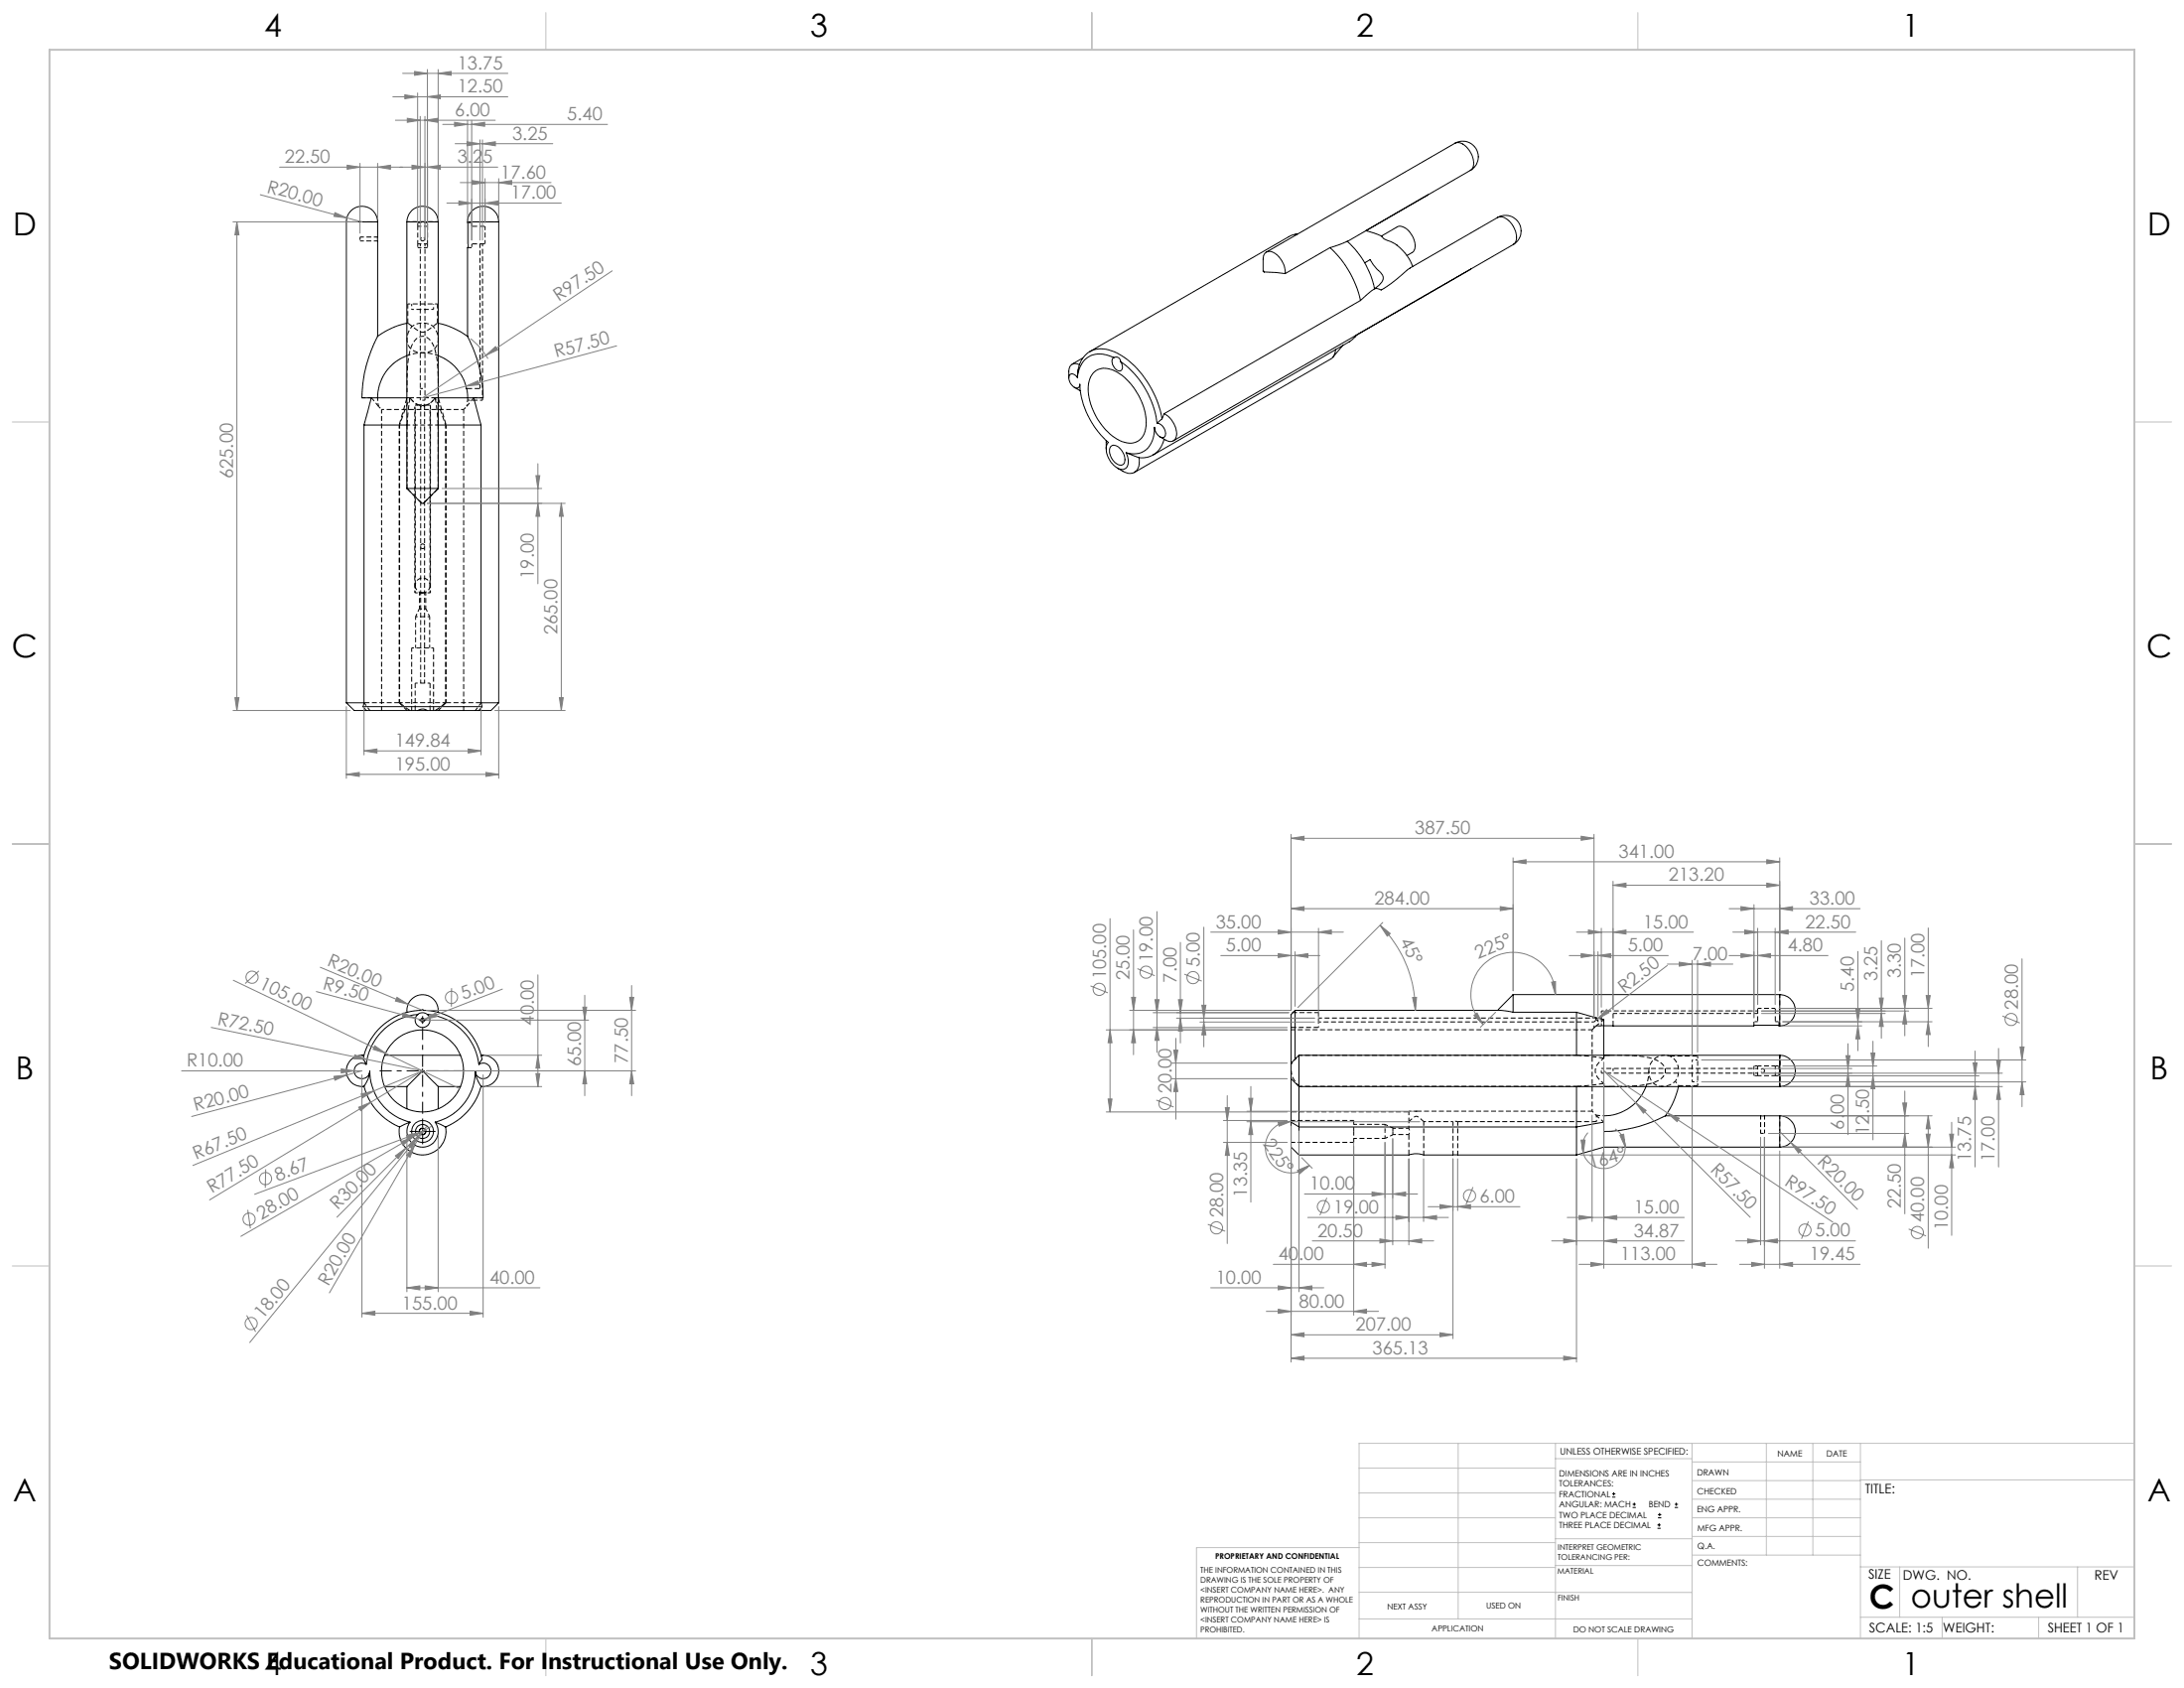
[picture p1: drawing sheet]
<svg xmlns="http://www.w3.org/2000/svg" width="559mm" height="432mm" viewBox="0 0 559 432" stroke-linecap="round" stroke-linejoin="round" font-family="sans-serif">
<g fill="none" stroke="#000" stroke-width=".25">
<path d="M372.3 36.7a4 4 0 0 1 5.4 1.4 4 4 0 0 1-1.5 5.5M372.3 36.7a2.93 2.93 0 0 1 3.4 1.4 4.7 4.7 0 0 1 .9 5.2l-.4 .3M372.3 36.7l-48.3 27.8M88.6 56.8a4 4 0 0 1 4-4 4 4 0 0 1 4 4M88.6 56.8h8M88.6 56.8v123M96.6 56.8v29.2M104.1 56.8a4 4 0 0 1 4-4 4 4 0 0 1 4 4M104.1 56.8h8M104.1 56.8v68.2M112.1 56.8v68.2M119.6 56.8a4 4 0 0 1 4-4 4 4 0 0 1 4 4"/>
<path d="M119.6 56.8v.2h.2v6.4h-.2v22.6M119.6 56.8h8M127.6 56.8v123M332 59.9l-2 .5-51.2 29.6M332.1 59.8l-.6 .1M365.3 49.9l-15.8 9.1 4 1.4 .7 .8a10.9 10.9 0 0 1 7.2 7M365.3 49.8v.1M365.4 49.8l-.1 .1M376.2 43.6l-31.5 18.2M383.2 55.6a4 4 0 0 1 5.5 1.5 4 4 0 0 1-1.5 5.4M383.2 55.6a3.5 3.5 0 0 1 4 2.3 3.9 3.9 0 0 1 .2 4.5l-.2 .1M383.2 55.6l-22.4 13"/>
<path d="M323.2 69.4l.3 .2M323.2 69.4l.1-.1 .2 .3M323.2 69.4v-3.1a1.77 1.77 0 0 1 .9-1.9 1.77 1.77 0 0 1 2.1 .4 6.2 6.2 0 0 1 2.6 5.2M323.5 69.6l5.3 .4M340.3 63.4a25.9 25.9 0 0 1 7.8 13.5M340.3 63.4l4.4-1.7a22.1 22.1 0 0 1 7 12.2M340.3 63.4l-11.5 6.6M348.1 76.9l-50.2 28.9M349.1 67.2l1.5-.8 1.6 2.4a2.93 2.93 0 0 1 1.7 2.6 4.5 4.5 0 0 1-2.2 2.4M351.7 73.9l-3.6 3M353.4 60.4l4.1-2.4a3.2 3.2 0 0 1 3.7 2.1 3.8 3.8 0 0 1 .3 4.4l-1.5 .9M360.8 68.6l-.6 .4a34.3 34.3 0 0 1-6.8 5.2l-.9-.4-.8 .1"/>
<path d="M376.2 68.9l-29.1 16.8-.5 .5M376.3 68.9h-.1M376.3 68.8l-.1 .1M387.2 62.5l-87 50.2M104.1 91a11.4 11.4 0 0 0-7.5 10.8M104.1 82.7a16.7 16.7 0 0 0-7.6 3.6 35.5 35.5 0 0 0-3.9 15.4l2.4 .1M112.1 91a11.6 11.6 0 0 1 7.6 10.8M112.1 82.7a19.5 19.5 0 0 1 7.5 3.3M119.6 86l.3 .6a33.7 33.7 0 0 1 3.7 15.2h-2.4M274.9 99.1l1.5 .9M275.7 96.6a1.26 1.26 0 0 0-2.1-.6 2.57 2.57 0 0 0 2.1 3.3l.4-.3 .2-.7a21.4 21.4 0 0 0 7.3 14.9 4.4 4.4 0 0 0 1 5.4 2.65 2.65 0 0 0 3.4 1.2 3.4 3.4 0 0 0 .1-4M275.7 96.6a6.8 6.8 0 0 1 4.5-7.2 10.6 10.6 0 0 1 8.6 2.9 25.7 25.7 0 0 1 8.5 14.8"/>
<path d="M276.2 93.3a1.72 1.72 0 0 0-1.9-.1 1.72 1.72 0 0 0-.8 1.8v1.7M277 91.6l-2.7 1.6M279.6 95.5a4.4 4.4 0 0 1 5.7-.6 16.2 16.2 0 0 1 8 13.9 4.2 4.2 0 0 1-4.5 4.5 11.7 11.7 0 0 1-8-6.1 13.1 13.1 0 0 1-2-10.3zM285 91.5a6.2 6.2 0 0 0-7.5 .6l-1.3 2.2-.5 2.3M285 91.5a1.89 1.89 0 0 0 .2 2.7 1.05 1.05 0 0 0 .9 .7 1.05 1.05 0 0 0 1-.5l.1-.6-.5-1.3M285 91.5v-.1a1.18 1.18 0 0 1 1.7 1.1M286.7 92.5a23.1 23.1 0 0 1 9.4 15.8M341.7 89.4l-.4 1.6-.8 .8-50.2 29M343.6 88.3l-2.6 3.1M347 85.8l-1.5 1.5-50.5 29.1M93.1 108.7h11M93.1 108.7v71.1"/>
<path d="M95 101.8l-1.9 6.9M95 101.8h9.1M112.1 108.7h11M112.1 101.8h9.1M121.2 101.8l1.9 6.9M123.1 108.7v71.1M283 112.7v2.1M284.2 114.3a1.67 1.67 0 0 1 2.5 .6 3.4 3.4 0 0 1 .7 3.8 2.16 2.16 0 0 1-2.8-1.2 3.2 3.2 0 0 1-.4-3.2zM288.1 115.8l3.3 1.3M291.4 117.1a3 3 0 0 1-1.9 4l-1.3-.2-2.3-1.2M296.1 108.3a2.49 2.49 0 0 1 1.8 3.5 1.88 1.88 0 0 1-2.3-1.5l-.2-1a6.2 6.2 0 0 1-4.1 6.7l-1.2 .1-2-.3M297.3 107.1l-1.2 1.2"/>
<path d="M297.9 105.8l-.6 1.3M297.9 105.8a5.8 5.8 0 0 1 3 6.1 1.66 1.66 0 0 1-2.7 .7l-1.4-.8M297.9 112.3a5.7 5.7 0 0 1-6.5 4.8M104.1 125h8M104.1 125l3.8 3.8h.4l3.8-3.8M88.6 179.8h4.5M88.6 179.8l2 2h3.1M93.1 179.8l-.2 1M123.1 179.8l.2 1M123.1 179.8h4.5M127.6 179.8l-2 2h-3.1M92.9 180.8h30.4"/>
<path d="M92.9 180.8l.8 1M93.7 181.8h13.2M106.9 181.8l.1-.1a2.18 2.18 0 0 1 2.4 .1M106.9 181.8h2.5M109.4 181.8h13.1M123.3 180.8l-.8 1M104.1 258.9a4 4 0 0 1 4-4.5 4 4 0 0 1 4 4.5M106.9 259.5l.1-.1a1.95 1.95 0 0 1 2.4 .1M106.9 259.5a14.5 14.5 0 0 0-13.2 12.8M106.9 259.5a1.89 1.89 0 0 0-.1 2.7 1.89 1.89 0 0 0 2.7 0 1.89 1.89 0 0 0-.1-2.7M107.9 258.4a.19 .19 0 0 1 .2-.2 .19 .19 0 0 1 .2 .2M109.4 259.5a14.5 14.5 0 0 1 13.1 12.8"/>
<path d="M331.4 258.4v12.6M331.4 258.4l-.7 .6a2.6 2.6 0 0 0-.4 2.3v10.7M331.4 258.4h52M383.4 258.4l3.7 .5M387.1 254.4v4.5M387.1 254.4l-3.7 3.8v.2M387.1 254.4h68.3M387.1 258.9h16.3M403.4 258.9v11.1M403.4 258.9l7 1.9v9.1M455.4 254.4a4 4 0 0 1 4 4 4 4 0 0 1-4 4M455.4 254.4v8"/>
<path d="M92.6 269.9h.5M92.6 278h.5M93.1 270a4 4 0 0 0-4.5 3.9 4 4 0 0 0 4.5 4M93.1 277.9a15.5 15.5 0 0 0 9.1 10.4M93.7 272.3l-.8-1.3a15.5 15.5 0 0 1 15.2-12.6 15.5 15.5 0 0 1 15.2 12.6l-.8 1.3M93.7 272.3a2 2 0 0 0-2.9 .9 2 2 0 0 0 1.5 2.7 2 2 0 0 0 2.3-2M94.6 273.9l-.4 2.2-1.1 1.8M94.6 273.9a13.6 13.6 0 0 0 10.3 13.2M98.4 269.9h19.4M98.4 278h5.7M104.1 278v5.6M104.1 277.9l4-4 4 4"/>
<path d="M107.6 260.9h1zM107.6 273.9h1M108.1 260.5v.9M108.1 273.4v1M112.1 278h5.7M112.1 278v5.6M121.6 273.9l.3 1.7 1.2 2.3M121.6 273.9a13.5 13.5 0 0 1-10.3 13.2M122.5 272.3a2 2 0 0 1 3 .9 2 2 0 0 1-1.5 2.7 2 2 0 0 1-2.4-2M123.1 269.9h.5M123.1 278h.5M123.1 270a4 4 0 0 1 4.5 3.9 4 4 0 0 1-4.5 4"/>
<path d="M123.1 277.9a15.5 15.5 0 0 1-9.1 10.4M330.3 272v3.9M330.3 275.9v11.2M330.3 275.9l2.1 2.1M332.4 269.9v8.1M332.4 277.9v10.4M332.4 269.9h77.9M332.4 278h77.9M332.4 269.9l-2.1 2.1M403.4 277.9v10.4M410.4 269.9h1.4M410.4 278h1.4"/>
<path d="M410.4 278v9.1M410.4 262.4h38.4v-.1h6.4v.1h.2M411.8 269.9h43.6M411.8 278h43.6M421.1 278a11.5 11.5 0 0 1-10.7 7.4M429.4 278a20.1 20.1 0 0 1-3.3 7.5v-.1a34.9 34.9 0 0 1-14.9 4l-.8 .1M455.4 269.9a4 4 0 0 1 4 4 4 4 0 0 1-4 4.1M455.4 269.9v8.1M102.2 288.3a6 6 0 0 0 5.9 7.2 6 6 0 0 0 5.9-7.2M104.9 287.1l-2.7 1.2M104.9 287.1a4 4 0 0 0 .5 5.3 4 4 0 0 0 5.4 0 4 4 0 0 0 .5-5.3M107.6 289.5h1"/>
<path d="M108.1 288.9v1M111.3 287.1l2.7 1.2M330.3 287.1l2.1 1.2M330.3 287.1v6.3l2.1 2.1M332.4 288.3v7.2M332.4 288.3h71M364.2 295.5h39.2M364.2 295.4a6.1 6.1 0 0 0-3.7 .1h-28.1M403.4 288.3v7.2M410.4 287.1l-7 1.2M410.4 287.1v2.4M410.4 289.5v3.9"/>
<path d="M410.4 293.4l-7 2.1M410.4 293.4h45M426.1 285.4h29.3M455.4 285.4a4 4 0 0 1 4 4 4 4 0 0 1-4 4M455.4 285.4v8M412.5 383h.8M412.5 382.1h.8M412.9 381.7v.9M417.7 385.6h.8M417.7 384.8h.8M418.1 384.4v.8M424.1 390.9h.8"/>
<path d="M424.1 390.1h.8M424.2 388.3h.9M424.2 387.5h.9M424.5 389.7v.8M424.6 387v.9M428.5 385.6h.8M428.5 384.8h.8M428.9 384.4v.8"/>
<circle cx="108.1" cy="273.9" r="10.5"/>
<circle cx="108.1" cy="260.9" r=".5"/>
<circle cx="108.1" cy="289.4" r=".8"/>
<circle cx="108.1" cy="289.4" r=".86"/>
<circle cx="108.1" cy="289.4" r="2.79"/>
<circle cx="108.1" cy="289.4" r="1.81"/>
</g>
<g fill="none" stroke="#000" stroke-width=".25" stroke-dasharray="1.3 .6" stroke-linecap="butt">
<path d="M108.1 61.6a.5 .5 0 0 1-.4-.7 .5 .5 0 0 1 .8-.1 .5 .5 0 0 1-.3 .8h-.1M104.3 82.6l-.2 .1M105.4 83.5l-.2-.2M112.1 82.7l-.2-.1M104.9 101.7l-.7 7M112.1 108.7l-.8-7M119.7 102.4h-.1M106.1 151.6h.1M106.2 149.5v.5M107.6 151.6l-.3-.1M108.2 151.6h-.6M108.9 151.5l-.2 .1"/>
<path d="M110 150v-.5M110 151.6h.1M106.2 174.7v7M110 181.7v-7M330.4 262.8h7M403.4 277.9l7-.8M407.9 262.3v.6M408.4 260.9h.5M408.9 262.4h-.5M408.9 261.4v-.5M408.9 262.4v-.1M408.9 260.9h-.5"/>
<path d="M410.4 270.7l-7-.7M411.8 269.9a31.8 31.8 0 0 1 12.1 1.3 2.69 2.69 0 0 1 1.6 4.3 8.8 8.8 0 0 1-5.9 2.2l-7.8 .2M412.7 262.4v-3.1M425.4 277.9h-.4M429.5 277.9v-.2M451.5 273.9a.5 .5 0 0 1-.7 .5 .5 .5 0 0 1-.1-.9 .5 .5 0 0 1 .8 .3v.1M362.1 284.3h.5M373 286.9h35.5M408.5 285.5v-.2"/>
</g>
<g fill="none" stroke="#000" stroke-width=".25" stroke-dasharray="1.3 .6" stroke-dashoffset=".4" stroke-linecap="butt">
<path d="M88.6 56.7h8M104.1 56.7h8M119.6 56.7h8M119.8 56.9h.9M119.8 63.3h.9M104.1 91a11.5 11.5 0 0 1 8 0M92.6 101.7h2.4M102.1 108.7v71M104.1 101.7h.8M106.9 103.6h-.7M107.6 103.7v71M109.4 103.6h-2.5"/>
<path d="M110.1 103.6h-.7M111.3 101.7h.8M121.2 101.7h2.4M106.3 157.7v8M107.3 151.5v4.2M108.9 155.7v-4.2M102.2 179.7v-71M108.6 174.7v-71M109.9 165.7v-8M114 179.7v-71M114.1 179.7v-71M455.4 254.4v8"/>
<path d="M332.4 277.9h71M332.4 270h71M407.9 262.9l-.5 .5M408.4 260.9l-.5 .5M408.4 260.4h-71M408.4 262.4l-.5 .5M408.9 262.4h.8M408.9 260.9l-.2-.3-.3-.2M410.4 269.9v.8M410.4 277.1v.8M410.4 277.1a3.4 3.4 0 0 1-1.8-4.6l.9-1.1 .9-.7M421.9 273.9a4 4 0 0 1 4-4"/>
<path d="M448.8 262.2v-.9M455.2 262.2v-.9M455.4 269.9v8M346.4 291.2h8M354.4 287.6h-8M356.4 289.4v-.8M356.4 290.3v-.9M408.5 285.5l1.9 1.5M455.4 285.4v8"/>
</g>
<path d="M108.6 103.7a.5 .5 0 0 0-.5-.5 .5 .5 0 0 0-.5 .5M108.6 103.7a.5 .5 0 0 1-.5 .5 .5 .5 0 0 1-.5-.5M119.6 102.4l-.2 1.5M106.2 151.6v-1.6M110 150v1.6M331.4 270.9l-1 1.3M360.5 290.2l.1-.8-.1-.8M362.1 284.3h-1.6M408.5 285.4l-1.1-1.1M408.5 285.4v1.5" fill="none" stroke="#000" stroke-width=".25" stroke-dasharray="1.3 .6" stroke-dashoffset=".8" stroke-linecap="butt"/>
<g fill="none" stroke="#000" stroke-width=".25" stroke-dasharray="1.3 .6" stroke-dashoffset=".7" stroke-linecap="butt">
<path d="M105.3 79.1h5.6M105.3 77.7v1.4M110.9 79.1v-1.4M104.9 101.7l-2.7 7M106.1 104.1v47.5M111.3 101.7l2.7 7M106.2 149.6a1.9 1.9 0 0 1 1.9-1.8 1.9 1.9 0 0 1 1.9 1.7M106.3 157.7h3.6M108.1 140.3a.6 .6 0 0 1-.5-.8 .6 .6 0 0 1 1-.2 .6 .6 0 0 1-.3 1h-.2M110 151.6h-3.8M110.1 151.6v-47.5M110.9 165.7h-5.6"/>
<path d="M331.4 270.9l1-.9M407.4 263.4v20.9M409.7 262.4v-3.8M428.6 276.6l.9 1.1M433 271.1v5.6M433 276.7h1.4M434.4 271.1h-1.4M364.3 286.9h7.5"/>
</g>
<g fill="none" stroke="#000" stroke-width=".25" stroke-dasharray="1.3 .6" stroke-dashoffset=".3" stroke-linecap="butt">
<path d="M106.9 57.9h2.5M106.9 56.9h2.5M108.1 56.7h4h-8h4M92.1 61.6h4.5M96.6 60.6h-4.5M106.9 62.4v-4.5M106.9 62.4h2.5M106.9 63.3h2.5M109.4 62.4v-4.5M124.1 62.4v-4.5M111.3 101.7h-6.4M119.7 101.7v.7"/>
<path d="M105.3 165.7v16M94.6 181.7l-1.5-2M110.9 181.7v-16M121.6 181.7l1.5-2M449.7 257.9h4.5M330.4 273.9l.1 1.1a7.5 7.5 0 0 0 1.9 2.9M409.7 262.4h.7M410.4 260.8l-2 1.6M448.8 272.7v2.5M449.7 272.7h4.5M449.7 275.2h4.5M449.7 272.7v2.5"/>
<path d="M454.2 272.7v2.5M455.2 272.7v2.5M455.4 273.9v4v-8v4M330.4 292.2h16M346.4 286.6h-16M360.5 284.3v2.6M450.5 285.4v4.5M451.5 289.9v-4.5"/>
</g>
<g fill="none" stroke="#000" stroke-width=".25" stroke-dasharray="1.3 .6" stroke-dashoffset=".6" stroke-linecap="butt">
<path d="M104.3 77.7h7.6M105.4 83.5a3.9 3.9 0 0 0 .7 6.4l2 .3M107.5 99.4h1.2M108.1 90.2a3.6 3.6 0 0 0 3.6-1.7 3.6 3.6 0 0 0-.2-4l-.7-1M110.8 83.5a4.6 4.6 0 0 0-5.4 0M96.8 103.9l.8 .8M97.6 104.7h21M105.4 102.4l1.5 1.2M106.2 104.7v-1.1M107.5 102.4v-40M108.7 102.4v-40M108.7 102.4h-1.2"/>
<path d="M110.1 103.6l-.1 1.1M118.6 104.7l.8-.8M123.5 102.4v-40M123.5 102.4h-3.8M110 174.7h-3.8M409.7 258.6h40M337.4 261.4h70.5M409.7 273.3h40M409.7 274.5h40M409.7 274.5v-1.2M412.7 273.3v1.2M421.9 273.9a3.6 3.6 0 0 0 1.7 3.6 3.6 3.6 0 0 0 4-.2l1-.7"/>
<path d="M427.1 270.1l-1.2-.2M427.1 270.1a4.3 4.3 0 0 1 1.5 6.5M434.4 270.1v7.6M373 286.9h-1.2"/>
</g>
<g fill="none" stroke="#000" stroke-width=".25" stroke-dasharray="1.3 .6" stroke-dashoffset=".5" stroke-linecap="butt">
<path d="M106.9 57.9v-1M109.4 57.9v-1M120.7 57.9v-1M92.1 60.6v1M106.9 62.4v.9M109.4 62.4v.9M120.7 62.4v.9M96.8 103.9l-.2-2.2M104.2 108.7h7.9M108.6 103.7h-1M107.3 155.7l-1 2M109.9 157.7l-.9-2"/>
<path d="M114 179.7h-11.8M408.4 260.9v-.5v.5M421.9 273.9l-.2 1.8-.5 2.2M449.7 272.7h-.9M449.7 275.2h-.9M449.7 261.3h-.9M454.2 272.7h1M454.2 275.2h1M454.2 261.3h1M354.4 291.2l2-.9M356.4 288.6l-2-1M356.4 290.2h4.1"/>
<path d="M360.5 288.6h-4.1M450.5 289.9h1"/>
</g>
<g fill="none" stroke="#000" stroke-width=".25" stroke-dasharray="1.3 .6" stroke-dashoffset=".2" stroke-linecap="butt">
<path d="M122.8 99.4v-37M95 101.7l1.8 2.2M97.6 104.7v77M110 104.7v44.8M112.1 101.7v-1.1a48 48 0 0 0-.8-11.2 4.3 4.3 0 0 0-3-3.4 3.4 3.4 0 0 0-3.2 3 35.6 35.6 0 0 0-1 11.3M119.4 103.9l1.8-2.2M106.2 149.5v-44.8M108.1 151.6a1.89 1.89 0 0 1-1.9-1.7M110 150a1.9 1.9 0 0 1-1.9 1.6M102.1 179.7l2 2M112.1 181.7l2-2M118.6 181.7v-77"/>
<path d="M337.4 259h-6.6M412.7 259.3h37M407.4 263.4h-77M346.4 289.4v-2.8M346.4 292.2v-2.8M364.3 286.9h-.1a3.6 3.6 0 0 0-2-1.3l-1.7 1.3M364.3 295.4v-8.5M371.8 286.9v8.5M373 295.4v-8.5M407.4 284.3h-44.8"/>
</g>
<path d="M109.4 103.6l1.4-1.2M337.4 260.9v-1.9M337.4 262.8v-1.9M410.4 285.4l-1.9-.1" fill="none" stroke="#000" stroke-width=".25" stroke-dasharray="1.3 .6" stroke-dashoffset="1" stroke-linecap="butt"/>
<path d="M109 155.7h-1.7M354.4 289.4v1.8M354.4 287.6v1.8M360.5 286.9v1.7" fill="none" stroke="#000" stroke-width=".25" stroke-dasharray="1.3 .6" stroke-dashoffset=".9" stroke-linecap="butt"/>
<g fill="none" stroke="#000" stroke-width=".25" stroke-dasharray="1.3 .6" stroke-dashoffset="-.1" stroke-linecap="butt">
<path d="M120.7 57.9h3.4M120.7 62.4h3.4M104.3 82.6l1.9 1.5a2.46 2.46 0 0 0 2.7 .7l3-2.2M119.4 99.4h3.4M104.1 101.7l-2 7M107.6 103.7a4.2 4.2 0 0 1-2.7-2M111.3 101.7a4.1 4.1 0 0 1-2.7 2M114.1 108.7l-2-7M107.9 128.7l-3.7-3.8M112.1 124.9l-3.8 3.8M102.2 179.7h-9.1M123.1 179.7h-9.1"/>
<path d="M104.9 181.7l-2.7-2M111.3 181.7l2.7-2M434.4 270.1h-7.3M449.7 261.3v-3.4M454.2 261.3v-3.4M330.4 284.4h30.1M360.5 290.2v5.2"/>
</g>
<path d="M104.3 77.7v4.9M111.9 82.6v-4.9M104.2 124.9v-16.2M112.1 124.9v-16.2M429.5 277.7h4.9" fill="none" stroke="#000" stroke-width=".25" stroke-dasharray="1.3 .6" stroke-dashoffset=".1" stroke-linecap="butt"/>
<g fill="none" stroke="#808080" stroke-width=".25">
<path d="M103 18.8h26.9M106.1 18.3l3.3 .5-3.3 .5zM109.4 17.8v43.6M112.1 18.8l3.3-.5v1zM112.1 17.8v38M100.5 24.8h29.4M101.2 30.8h25.5M103.6 24.3l3.3 .5-3.3 .5zM104.2 30.3l3.3 .5-3.3 .5zM106.9 23.8v33.1M107.5 29.8v31.6M108.7 30.8l3.3-.5v1z"/>
<path d="M108.7 29.8v31.6M109.4 24.8l3.3-.5v1zM113.3 31.8h42.1M116.3 31.3l3.3 .5-3.3 .5zM116.5 36.8h24.9M119.5 36.3l3.3 .5-3.3 .5zM119.6 30.8v31.6M120.7 31.8l3.3-.5v1zM120.7 30.8v30.6M122.8 35.8v25.6M123.4 36.8l3.4-.5v1zM123.4 35.8v25.6"/>
<path d="M59.6 56.8h32M60.6 56.8l.5 3.3h-1zM60.6 56.8v125M66.6 49.8l26 7M71.5 42.8h55.9M85.7 54.4l3.1 1.3-3.4-.3zM88.8 42.3l3.3 .5-3.3 .5zM92.1 41.8v17.9M96.6 42.8l3.3-.5v1zM96.6 41.8v14M105.4 42.3l3.3 .5-3.3 .5zM109.4 42.8l3.3-.5v1z"/>
<path d="M114.3 52h29.3M117.4 51.4l3.3 .6-3.3 .5zM117.8 46.7h23.2M120.8 46.2l3.3 .5-3.3 .5zM124.1 52l3.3-.6v1.1zM124.1 45.7v11.2M127.6 46.7l3.3-.5v1zM127.6 45.7v10.1M156.6 69.3l-32.3 21.6M119.2 98.8l3.1-1.4 .3 1zM120.4 86.6a20.1 20.1 0 0 1 4.4 5.2M124.3 90.9l2.5-2.2 .6 .8z"/>
<path d="M157.8 88.5l-49.7 13.3 16.2-10.9M137.6 118.6v30.7M109.3 128.8h35.3M113.1 125h25.5M137.1 121.7h1l-.5 3.3zM137.6 128.8l.5 3.3h-1zM143.6 128.8l.5 3.3h-1zM143.6 128.8v53M60.1 178.5h1l-.5 3.3zM143.1 178.5h1l-.5 3.3zM59.6 181.8h30M88.6 198.1l3.3-.5v1z"/>
<path d="M88.6 180.8v18.3M88.6 198.1h39M93.1 192.1l3.3-.5v1zM93.1 180.8v12.3M93.1 192.1h30M119.8 191.6l3.3 .5-3.3 .5zM123.1 180.8v12.3M124.3 197.6l3.3 .5-3.3 .5zM126.6 181.8h18M127.6 180.8v18.3M330.3 214.5l3.4-.6v1zM330.3 213.4v45.1"/>
<path d="M330.3 214.5h77.5M387.1 219.4v34M404.6 213.9l3.2 .6-3.2 .4zM407.8 213.4v47.1M452 219.9l3.4 .6-3.4 .4zM455.4 219.4v34M284 235v49.4M290 237.9v31.9M296 233.2v36M308 237.2v30.6M309.8 238.4h33.9M327.1 237.9l3.2 .5-3.2 .5z"/>
<path d="M330.3 232.4l3.4-.5v1zM330.3 232.4h56.8M337.4 238.4l3.2-.5v1zM337.4 237.5v24.3M353.1 236.7l2.6 2.1-.8 .7zM353.1 236.7a30.9 30.9 0 0 1 9 21.7M353.8 236l-21.7 21.7M383.9 231.9l3.2 .5-3.2 .5zM387.1 220.5l3.4-.6v1zM387.1 220.5h68.3M403.4 238.4h29.9M406.4 237.9l3.3 .5-3.3 .5z"/>
<path d="M409.7 237.5v20.1M412.7 226.4l3.3-.5v1zM412.7 238.4l3.3-.5v1zM412.7 225.4v32.9M412.7 226.4h42.7M442.4 232.4h33.5M443.4 238.4h31.4M445.5 231.9l3.3 .5-3.3 .5zM446.4 237.9l3.3 .5-3.3 .5zM448.8 231.4v28.9M449.7 237.5v19.5M452 225.9l3.4 .5-3.4 .5z"/>
<path d="M454.2 238.4l3.3-.5v1zM454.2 237.5v19.5M455.4 232.4l3.2-.5v1zM487.4 240v25M493.4 237.4v30.3M59.7 250.8l38.9 18.6M66.3 248.4l-3.6 3.2M80.9 253.6l27.2 7.3M82 247.4l22.4 9.5M101.6 255.1l2.8 1.8-3.2-.8zM103.2 259.1l3.1 1.4-3.3-.4zM104.4 256.9l3.7 1.5"/>
<path d="M109.1 258.4h53.5M115.5 252.8v4.7M128.6 253l-20 7.8M137.6 249.4v28.6M149.1 257.6h1l-.5 3.3zM149.6 254.6v25.7M161.1 255.1h1l-.5 3.3zM161.6 252.1v28.2M279 252.2l4.5 1.8M289 258.4h41.3M289.5 255.1h1l-.5 3.3zM291 247.8l4.5 1.8"/>
<path d="M295 259h34.7M295.5 255.7h1l-.5 3.3zM301.5 255.7h1l-.5 3.3zM302 241.1v25.7M303 249.2l4.5 1.8M307.5 257.1h1l-.5 3.4zM312.3 244.4h25.4M327.1 243.9l3.2 .5-3.2 .5zM331.4 244.4l3.2-.5v1zM331.4 243.5v13.9M361.4 255.2l1-.1-.3 3.3zM377.1 259.8l.8-.6 1.6 2.9z"/>
<path d="M382.7 258.9l-3.9 3.9M397 251.2l1-.1v3.3zM398 254.4a10.8 10.8 0 0 0-15-9.9 10.8 10.8 0 0 0-3.5 17.6M401.5 244.4h25.3M404.6 243.9l3.2 .5-3.2 .5zM408.9 244.4l3.3-.5v1zM408.9 243.5v16.4M411.1 258.2l.6 .8-2.9 1.6zM426.6 247l-17.8 13.6M426.6 246.6h16.8M429.6 246.1l3.4 .5-3.4 .6zM433 245.6v24.5"/>
<path d="M434.3 246.6l3.4-.5v1.1zM434.3 245.6v23.5M442.4 244.4h25.3M445.5 243.9l3.3 .5-3.3 .5zM449.7 244.4l3.3-.5v1zM450.7 259.3h31.7M450.7 258.6h37.7M455.2 258h39.1M474.8 258.1h1.1l-.5 3.3zM475.4 243.4v25.4M480.8 255.3h1.1l-.5 3.3zM481.4 259.3l.5 3.3h-1.1z"/>
<path d="M481.4 240.6v25M486.8 254.7h1.1l-.5 3.3zM487.4 258.6l.5 3.3h-1.1zM492.8 254.7h1.1l-.5 3.3zM512.3 259.9l4.5 1.8M517.3 245.3v37.8M46.5 273.9h46.1l-3.8 1.1M54 262.8l54.1 11.1M85.4 275.3l3.4-.3-3.1 1.3zM87.3 273.4l3.3 .5-3.3 .6zM88.8 275l-39.8 10.6M90.8 269.8l3.1 1.2-3.3-.1z"/>
<path d="M92.4 279.9l3.2-.8-2.8 1.7zM92.6 275v61.9M95.9 267.5l2.7 1.9-3.1-1zM98.6 269.4l19 9.1M108.1 273.9l-58.7 24.2M108.1 273.9l-54.5 33.1M108.6 260.8l2.9-1.7 .3 .9zM108.6 260.8l-1 .3M109.1 273.9h53.5M109.1 260.9h41.5M123.6 275v61.9M124.6 278h14"/>
<path d="M124.6 269.9h14M137.1 274.6h1l-.5 3.4zM137.6 269.9l.5 3.3h-1zM149.6 273.9l.5 3.3h-1zM161.6 273.9l.5 3.3h-1zM283 263.5h46.4M284 263.5l.5 3.2h-1zM290 263.5l.5 3.2h-1zM295 262.9h34.4M296 262.9l.5 3.2h-1zM299.8 275.9h29.6M299.8 272h29.6"/>
<path d="M300.3 268.6h1l-.5 3.4zM300.8 275.9l.5 3.3h-1zM300.8 265.6v20.7M301 260.5h35.3M302 260.5l.5 3.2h-1zM307 261.4h29.3M308 261.4l.5 3.3h-1zM320 277.9v29.6M408.8 260.6l-.5 .3M410.4 271.7v52.7M433 277.7v46.7M435.4 271.1h82.9"/>
<path d="M435.4 276.8h82.9M450.7 274.5h61.6M450.7 273.3h23.1M455.2 275.2h51.1M456.1 261.4h38.2M456.1 272.7h24.1M456.4 278h55.9M456.4 262.4h20M472.3 270.1h1l-.5 3.2zM472.8 274.5l.5 3.3h-1zM472.8 267v23.3M475.4 262.4l.5 3.3h-1.1z"/>
<path d="M478.7 269.4h1l-.5 3.3zM479.2 275.2l.5 3.3h-1zM479.2 266.3v25.3M487.4 279.1v31.4M493.4 261.4l.5 3.3h-1.1zM504.9 271.9h.9l-.4 3.3zM505.4 278l.4 3.2h-.9zM505.4 268.9v29.6M510.9 271.3h.9l-.4 3.2zM511.4 278l.4 3.2h-.9zM511.4 268.2v30.3M516.9 267.8h1l-.6 3.3z"/>
<path d="M517.3 276.8l.6 3.2h-1zM68 299.1l-.1 4.8M91.8 283.2l3.1-1.2-2.6 2.1zM101.2 295.7l2.7-2-2 2.7zM102.6 292.1l3.1-1.3-2.6 2.1zM103.9 293.7l-17.7 17.7M103.9 293.7l4.2-4.2-23.8 41.2M104 290.4l3.3-.7-2.9 1.7zM104.1 290.4v40M104.5 293.1l2.5-2.3-1.7 2.9zM105.7 290.8l-44.1 25.5M106.1 292.9l-1.2 3.1-.9-.5z"/>
<path d="M107 290.8l-43.1 52.6M107.3 289.7l-42.1 15.8M108.9 289.1l-1.6 .6M109.3 288l-2.3 2.8M110.5 288l-4.8 2.8M112.1 290.4v40M283 284.4h46.4M283.5 281.1h1l-.5 3.3zM295.8 281.4l4.5 1.8M313 286.6h16.4M313 292.2h16.4M313.5 283.4h1l-.5 3.2z"/>
<path d="M314 292.2l.5 3.4h-1zM314 280.3v37.8M319 286.9h44.3M319 284.3h42.6M319.5 281h1l-.5 3.3zM320 286.9l.5 3.3h-1zM327 287.1l3.3-.3-3 1.3zM330.3 286.8a6.6 6.6 0 0 0-6.1 9.2 6.6 6.6 0 0 0 10.8 2.1M330.3 288v60.4M332 299.4l3-1.3-2.5 2.2zM332.4 289.3v41.1M333.1 296.2l2.6 2.6"/>
<path d="M346.4 292.2v44.2M354.4 292.2v32.2M356.3 291.3v27.2M360.5 296.4v22.1M364.2 296.4v16.1M371.8 296.4v46M373 296.4v13.3M403.4 296.4v52M404.4 295.5h95.9M404.5 291.6h1.1l-.5 3.4zM406.3 289.7a5.6 5.6 0 0 0-1.2 5.3M407.4 285.3v27.2"/>
<path d="M413.2 288.8a5.5 5.5 0 0 1 2.7 4.6M414.5 290.4l.9-.3 .5 3.3zM415.9 293.4a5.5 5.5 0 0 1-4.8 5.5 5.5 5.5 0 0 1-6-3.9M418.5 282.1l2.7 2-.7 .7zM426.6 284.7l3 1.4-.5 .8zM450.5 290.9v27.6M451.4 290.9v33.5M452.5 289.9h35.9M455.4 294.4v30M455.4 289.5l19.9 19.9M456.4 285.4h37.9M456.4 293.4h43.9"/>
<path d="M458.2 292.3l2.7 2-.7 .7zM486.8 282.2h1.1l-.5 3.2zM487.4 289.9l.5 3.3h-1.1zM492.8 290.1h1.1l-.5 3.3zM493.4 285.4l.5 3.3h-1.1zM493.4 285.4v33.9M498.8 290.1h1.1l-.5 3.3zM499.4 295.5l.5 3.2h-1.1zM499.4 287.1v28.9M63.4 309.5l.7 4.7M309 313.2l4.5 1.8M333.8 305.4h28.9"/>
<path d="M334.6 311.4h36M335.8 317.4h31M339.5 306.4l-1.8 4.5M351 304.9l3.4 .5-3.4 .6zM353.1 316.9l3.2 .5-3.2 .6zM356.3 305.4l3.4-.5v1.1zM357.2 310.9l3.3 .5-3.3 .6zM360.5 317.4l3.2-.5v1.1zM364.2 311.4l3.4-.5v1.1zM365.4 308.7h23.5M368.4 308.2l3.4 .5-3.4 .5zM373 308.7l3.2-.5v1z"/>
<path d="M376.9 303.7l-1.8 4.4M397 317.4h33.9M400.1 316.9l3.3 .5-3.3 .6zM401 311.4h29.9M404 310.9l3.4 .5-3.4 .6zM410.4 311.4l3.3-.5v1.1zM410.4 317.4l3.3-.5v1.1zM444.1 317.4h30.6M447.1 316.9l3.4 .5-3.4 .6zM447.8 311.4l-37.4-37.5 58.5 38.7M451.4 317.4l3.4-.5v1.1zM462.7 312.5l-1.8 4.4"/>
<path d="M488.4 314.4l4.4 1.8M63.1 336.5l2.3 4.2M92.6 336l3.3-.6v1zM92.6 336h31M104.1 329.4l3.3-.5v1.1zM104.1 329.4h34M108.8 328.9l3.3 .5-3.3 .6zM120.3 335.4l3.3 .6-3.3 .4zM309.8 329.4h28.9M324 335.5h28.7M325.8 323.4h28.6M327.1 328.9l3.2 .5-3.2 .6z"/>
<path d="M327.1 334.9l3.2 .6-3.2 .5zM332.4 329.4l3.3-.5v1.1zM346.4 335.5l3.2-.6v1.1zM346.4 323.4l3.2-.5v1.1zM351 322.9l3.4 .5-3.4 .6zM404 323.4h35.3M407 322.9l3.4 .5-3.4 .6zM433 323.4l3.2-.5v1.1zM445.1 323.4h30.8M448.2 322.9l3.2 .5-3.2 .6zM455.4 323.4l3.2-.5v1.1zM330.3 341.5l3.4-.6v1z"/>
<path d="M330.3 347.5l3.4-.6v1zM330.3 341.5h41.5M330.3 347.5h73.1M368.4 340.9l3.4 .6-3.4 .4zM400.1 346.9l3.3 .6-3.3 .4z"/>
<circle cx="64.5" cy="250" r="1.56"/>
<circle cx="115.5" cy="255.1" r="1.55"/>
<circle cx="281.2" cy="253.1" r="1.56"/>
<circle cx="293.2" cy="248.7" r="1.56"/>
<circle cx="305.2" cy="250.1" r="1.55"/>
<circle cx="514.6" cy="260.8" r="1.56"/>
<circle cx="298.1" cy="282.3" r="1.55"/>
<circle cx="63.7" cy="311.9" r="1.56"/>
<circle cx="67.9" cy="301.5" r="1.55"/>
<circle cx="311.2" cy="314.1" r="1.55"/>
<circle cx="338.6" cy="308.7" r="1.56"/>
<circle cx="376" cy="305.9" r="1.55"/>
<circle cx="461.8" cy="314.7" r="1.55"/>
<circle cx="490.6" cy="315.3" r="1.55"/>
<circle cx="64.3" cy="338.6" r="1.57"/>
</g>
<path d="M107.1 273.9h-10M108.1 272.9v-10M108.1 274.9v10M109.1 273.9h10" fill="none" stroke="#000" stroke-width=".25" stroke-dasharray="15.2 1.3 1.3 1.3" stroke-dashoffset="12.1" stroke-linecap="butt"/>
<path d="M107.6 260.9h-.5M108.1 260.4v-.5M108.1 261.4v.5M108.6 260.9h.5M107.1 289.4h-2.3M108.1 288.4v-2.3M108.1 290.4v2.3M109.1 289.4h2.3" fill="none" stroke="#000" stroke-width=".25" stroke-dasharray="15.2 1.3 1.3 1.3" stroke-linecap="butt"/>
<g fill="none" stroke="#c0c0c0" stroke-width=".25">
<path d="M139.7 3.2v9.5M279.4 3.2v9.5M419.1 3.2v9.5M3.1 107.9h9.6M546.1 107.9h9.5M3.1 215.9h9.6M546.1 215.9h9.5M3.1 323.8h9.6M546.1 323.8h9.5M347.7 375.6h50.3M373.1 369.2v44.9M398 369.2v49.9"/>
<path d="M398 373.1h34.9M432.9 369.2v49.9M432.9 378.7h43.1M432.9 374h43.1M451.9 369.2v28.6M463.8 369.2v28.6M476 369.2v49.9M476 378.6h70.1M546.1 369.2h-198.4v49.9M347.7 394.6h50.3M347.7 388.3h50.3M347.7 381.9h50.3"/>
<path d="M347.7 395.9h-41.6v23.2M398 393.6h35M432.9 383.5h43.1M432.9 388.3h43.1M432.9 393h43.1M433 397.8h43M139.7 419.1v9.6M279.4 419.1v9.6M347.7 414.1h85.2M347.7 401h50.3M347.7 407.3h50.3M398 407.4h34.9"/>
<path d="M398 400.5h35M419.1 419.1v9.6M476 413.7h70.1M476 400.8h70.1M486.1 400.8v12.9M496.9 413.7v5.4M521.6 413.7v5.4M531.6 400.8v12.9"/>
</g>
<path d="M12.7 12.7h533.4v406.4h-533.4z" fill="none" stroke="#c0c0c0" stroke-width=".5"/>
<g fill="#808080">
<path d="M95.9 267.5l2.7 1.9-3.1-1z"/>
<path d="M101.6 255.1l2.8 1.8-3.2-.8z"/>
<path d="M103.2 259.1l3.1 1.4-3.3-.4z"/>
<path d="M85.7 54.4l3.1 1.3-3.4-.3z"/>
<path d="M90.8 269.8l3.1 1.2-3.3-.1z"/>
<path d="M87.3 273.4l3.3 .5-3.3 .6z"/>
<path d="M85.4 275.3l3.4-.3-3.1 1.3z"/>
<path d="M119.2 98.8l3.1-1.4 .3 1z"/>
<path d="M104 290.4l3.3-.7-2.9 1.7z"/>
<path d="M108.6 260.8l2.9-1.7 .3 .9z"/>
<path d="M92.4 279.9l3.2-.8-2.8 1.7z"/>
<path d="M102.6 292.1l3.1-1.3-2.6 2.1z"/>
<path d="M91.8 283.2l3.1-1.2-2.6 2.1z"/>
<path d="M124.3 90.9l2.5-2.2 .6 .8z"/>
<path d="M411.1 258.2l.6 .8-2.9 1.6z"/>
<path d="M101.2 295.7l2.7-2-2 2.7z"/>
<path d="M104.5 293.1l2.5-2.3-1.7 2.9z"/>
<path d="M106.1 292.9l-1.2 3.1-.9-.5z"/>
<path d="M458.2 292.3l2.7 2-.7 .7z"/>
<path d="M418.5 282.1l2.7 2-.7 .7z"/>
<path d="M426.6 284.7l3 1.4-.5 .8z"/>
<path d="M361.4 255.2l1-.1-.3 3.3zM353.1 236.7l2.6 2.1-.8 .7z"/>
<path d="M433 323.4l3.2-.5v1.1zM407 322.9l3.4 .5-3.4 .6z"/>
<path d="M332.4 329.4l3.3-.5v1.1zM327.1 328.9l3.2 .5-3.2 .6zM383.9 231.9l3.2 .5-3.2 .5zM330.3 232.4l3.4-.5v1zM404.6 213.9l3.2 .6-3.2 .4zM330.3 214.5l3.4-.6v1z"/>
<path d="M108.8 328.9l3.3 .5-3.3 .6zM104.1 329.4l3.3-.5v1.1zM449.7 244.4l3.3-.5v1zM445.5 243.9l3.3 .5-3.3 .5zM434.3 246.6l3.4-.5v1.1zM429.6 246.1l3.4 .5-3.4 .6zM356.3 305.4l3.4-.5v1.1zM351 304.9l3.4 .5-3.4 .6zM368.4 340.9l3.4 .6-3.4 .4zM330.3 341.5l3.4-.6v1zM452 219.9l3.4 .6-3.4 .4zM387.1 220.5l3.4-.6v1zM408.9 244.4l3.3-.5v1zM404.6 243.9l3.2 .5-3.2 .5zM109.4 42.8l3.3-.5v1zM105.4 42.3l3.3 .5-3.3 .5zM96.6 42.8l3.3-.5v1zM88.8 42.3l3.3 .5-3.3 .5z"/>
<path d="M92.6 336l3.3-.6v1zM120.3 335.4l3.3 .6-3.3 .4zM447.1 316.9l3.4 .5-3.4 .6zM451.4 317.4l3.4-.5v1.1zM448.2 322.9l3.2 .5-3.2 .6zM455.4 323.4l3.2-.5v1.1zM412.7 226.4l3.3-.5v1zM452 225.9l3.4 .5-3.4 .5zM445.5 231.9l3.3 .5-3.3 .5zM455.4 232.4l3.2-.5v1zM446.4 237.9l3.3 .5-3.3 .5zM454.2 238.4l3.3-.5v1zM327.1 237.9l3.2 .5-3.2 .5zM337.4 238.4l3.2-.5v1zM368.4 308.2l3.4 .5-3.4 .5zM373 308.7l3.2-.5v1zM357.2 310.9l3.3 .5-3.3 .6zM364.2 311.4l3.4-.5v1.1zM327.1 334.9l3.2 .6-3.2 .5zM346.4 335.5l3.2-.6v1.1zM346.4 323.4l3.2-.5v1.1zM351 322.9l3.4 .5-3.4 .6zM353.1 316.9l3.2 .5-3.2 .6zM360.5 317.4l3.2-.5v1.1zM330.3 347.5l3.4-.6v1zM400.1 346.9l3.3 .6-3.3 .4zM88.6 198.1l3.3-.5v1zM124.3 197.6l3.3 .5-3.3 .5zM103.6 24.3l3.3 .5-3.3 .5zM109.4 24.8l3.3-.5v1zM104.2 30.3l3.3 .5-3.3 .5zM108.7 30.8l3.3-.5v1zM119.5 36.3l3.3 .5-3.3 .5zM123.4 36.8l3.4-.5v1zM120.8 46.2l3.3 .5-3.3 .5zM127.6 46.7l3.3-.5v1zM117.4 51.4l3.3 .6-3.3 .5zM124.1 52l3.3-.6v1.1zM106.1 18.3l3.3 .5-3.3 .5zM112.1 18.8l3.3-.5v1zM93.1 192.1l3.3-.5v1zM119.8 191.6l3.3 .5-3.3 .5z"/>
<path d="M404 310.9l3.4 .5-3.4 .6zM410.4 311.4l3.3-.5v1.1z"/>
<path d="M406.4 237.9l3.3 .5-3.3 .5zM412.7 238.4l3.3-.5v1z"/>
<path d="M400.1 316.9l3.3 .5-3.3 .6zM410.4 317.4l3.3-.5v1.1z"/>
<path d="M404.5 291.6h1.1l-.5 3.4zM414.5 290.4l.9-.3 .5 3.3z"/>
<path d="M377.1 259.8l.8-.6 1.6 2.9zM397 251.2l1-.1v3.3z"/>
<path d="M149.6 273.9l.5 3.3h-1zM149.1 257.6h1l-.5 3.3zM137.1 274.6h1l-.5 3.4zM137.6 269.9l.5 3.3h-1zM487.4 289.9l.5 3.3h-1.1zM486.8 282.2h1.1l-.5 3.2zM492.8 290.1h1.1l-.5 3.3zM493.4 285.4l.5 3.3h-1.1zM493.4 261.4l.5 3.3h-1.1zM492.8 254.7h1.1l-.5 3.3zM472.8 274.5l.5 3.3h-1zM472.3 270.1h1l-.5 3.2zM302 260.5l.5 3.2h-1zM301.5 255.7h1l-.5 3.3zM290 263.5l.5 3.2h-1zM289.5 255.1h1l-.5 3.3zM481.4 259.3l.5 3.3h-1.1zM480.8 255.3h1.1l-.5 3.3zM499.4 295.5l.5 3.2h-1.1zM498.8 290.1h1.1l-.5 3.3zM300.8 275.9l.5 3.3h-1zM300.3 268.6h1l-.5 3.4zM137.6 128.8l.5 3.3h-1zM137.1 121.7h1l-.5 3.3z"/>
<path d="M320 286.9l.5 3.3h-1zM319.5 281h1l-.5 3.3z"/>
<path d="M475.4 262.4l.5 3.3h-1.1zM474.8 258.1h1.1l-.5 3.3z"/>
<path d="M161.1 255.1h1l-.5 3.3zM161.6 273.9l.5 3.3h-1zM478.7 269.4h1l-.5 3.3zM479.2 275.2l.5 3.3h-1zM504.9 271.9h.9l-.4 3.3zM505.4 278l.4 3.2h-.9zM510.9 271.3h.9l-.4 3.2zM511.4 278l.4 3.2h-.9zM516.9 267.8h1l-.6 3.3zM517.3 276.8l.6 3.2h-1zM295.5 255.7h1l-.5 3.3zM296 262.9l.5 3.2h-1zM307.5 257.1h1l-.5 3.4zM308 261.4l.5 3.3h-1zM284 263.5l.5 3.2h-1zM283.5 281.1h1l-.5 3.3zM486.8 254.7h1.1l-.5 3.3zM487.4 258.6l.5 3.3h-1.1zM313.5 283.4h1l-.5 3.2zM314 292.2l.5 3.4h-1zM60.6 56.8l.5 3.3h-1zM60.1 178.5h1l-.5 3.3zM143.6 128.8l.5 3.3h-1zM143.1 178.5h1l-.5 3.3z"/>
<path d="M332 299.4l3-1.3-2.5 2.2zM327 287.1l3.3-.3-3 1.3z"/>
<path d="M116.3 31.3l3.3 .5-3.3 .5zM120.7 31.8l3.3-.5v1z"/>
<path d="M327.1 243.9l3.2 .5-3.2 .5zM331.4 244.4l3.2-.5v1z"/>
</g>
<g font-size="8.5">
<text x="478.3" y="411.4">C</text>
<text x="488.9" y="411.3">outer shell</text>
</g>
<g font-size="8.1">
<text x="67.6" y="9.3">4</text>
<text x="207.3" y="9.3">3</text>
<text x="347" y="9.3">2</text>
<text x="486.7" y="9.3">1</text>
<text x="3.3" y="60.1">D</text>
<text x="549.4" y="60.1">D</text>
<text x="3" y="168">C</text>
<text x="549.1" y="168">C</text>
<text x="4" y="276">B</text>
<text x="550.1" y="276">B</text>
<text x="3.3" y="383.9">A</text>
<text x="549.4" y="383.9">A</text>
<text x="67.6" y="428.4">4</text>
<text x="207.3" y="428.4">3</text>
<text x="347" y="428.4">2</text>
<text x="486.7" y="428.4">1</text>
</g>
<text font-size="5.9" x="27.9" y="427">SOLIDWORKS Educational Product. For Instructional Use Only.</text>
<g font-size="4.7" fill="#808080">
<text x="117" y="17.7">13.75</text>
<text x="117" y="23.7">12.50</text>
<text x="116.4" y="29.7">6.00</text>
<text x="131.1" y="35.7">3.25</text>
<text x="145.1" y="30.8">5.40</text>
<text x="72.9" y="41.7">22.50</text>
<text x="117" y="41.7">3.25</text>
<text x="128.1" y="45.7">17.60</text>
<text x="68.1" y="49.2" transform="rotate(15 68.1 49.2)">R20.00</text>
<text x="130.7" y="50.9">17.00</text>
<text x="143" y="77.2" transform="rotate(-34 143 77.2)">R97.50</text>
<text x="142.3" y="91.6" transform="rotate(-15 142.3 91.6)">R57.50</text>
<text x="59.6" y="122.5" transform="rotate(-90 59.6 122.5)">625.00</text>
<text x="136.6" y="148" transform="rotate(-90 136.6 148)">19.00</text>
<text x="142.6" y="162.4" transform="rotate(-90 142.6 162.4)">265.00</text>
<text x="101" y="191.1">149.84</text>
<text x="101" y="197.1">195.00</text>
<text x="362" y="213.4">387.50</text>
<text x="414.2" y="219.4">341.00</text>
<text x="426.9" y="225.4">213.20</text>
<text x="351.7" y="231.4">284.00</text>
<text x="463" y="231.4">33.00</text>
<text x="311.1" y="237.4">35.00</text>
<text x="420.4" y="237.4">15.00</text>
<text x="461.9" y="237.4">22.50</text>
<text x="313.7" y="243.4">5.00</text>
<text x="358.1" y="240.8" transform="rotate(63 358.1 240.8)">45°</text>
<text x="378.2" y="245.3" transform="rotate(-22 378.2 245.3)">225°</text>
<text x="416.5" y="243.4">5.00</text>
<text x="433" y="245.6">7.00</text>
<text x="457.4" y="243.4">4.80</text>
<text x="83.5" y="247" transform="rotate(23 83.5 247)">R20.00</text>
<text x="283" y="250.5" transform="rotate(-90 283 250.5)">105.00</text>
<text x="289" y="250.8" transform="rotate(-90 289 250.8)">25.00</text>
<text x="295" y="246.1" transform="rotate(-90 295 246.1)">19.00</text>
<text x="301" y="251.4" transform="rotate(-90 301 251.4)">7.00</text>
<text x="307" y="247.5" transform="rotate(-90 307 247.5)">5.00</text>
<text x="480.4" y="251" transform="rotate(-90 480.4 251)">3.25</text>
<text x="486.4" y="250.3" transform="rotate(-90 486.4 250.3)">3.30</text>
<text x="492.4" y="250.3" transform="rotate(-90 492.4 250.3)">17.00</text>
<text x="66.1" y="252.6" transform="rotate(26 66.1 252.6)">105.00</text>
<text x="82.4" y="253" transform="rotate(15 82.4 253)">R9.50</text>
<text x="118.5" y="255.8" transform="rotate(-21 118.5 255.8)">5.00</text>
<text x="415.5" y="254.2" transform="rotate(-37 415.5 254.2)">R2.50</text>
<text x="474.4" y="253.7" transform="rotate(-90 474.4 253.7)">5.40</text>
<text x="55.5" y="262.1" transform="rotate(12 55.5 262.1)">R72.50</text>
<text x="136.6" y="262.3" transform="rotate(-90 136.6 262.3)">40.00</text>
<text x="516.3" y="258.2" transform="rotate(-90 516.3 258.2)">28.00</text>
<text x="47.8" y="272.9">R10.00</text>
<text x="148.6" y="272.9" transform="rotate(-90 148.6 272.9)">65.00</text>
<text x="160.6" y="272" transform="rotate(-90 160.6 272)">77.50</text>
<text x="299.8" y="279.7" transform="rotate(-90 299.8 279.7)">20.00</text>
<text x="50" y="284.3" transform="rotate(-15 50 284.3)">R20.00</text>
<text x="323" y="292.7" transform="rotate(55 323 292.7)">225°</text>
<text x="471.8" y="289" transform="rotate(-90 471.8 289)">6.00</text>
<text x="478.2" y="290.3" transform="rotate(-90 478.2 290.3)">12.50</text>
<text x="50.2" y="296.7" transform="rotate(-22 50.2 296.7)">R67.50</text>
<text x="406.9" y="299" transform="rotate(-15 406.9 299)">164°</text>
<text x="437.4" y="299.5" transform="rotate(45 437.4 299.5)">R57.50</text>
<text x="464.8" y="297.5" transform="rotate(45 464.8 297.5)">R20.00</text>
<text x="504.4" y="297.2" transform="rotate(-90 504.4 297.2)">13.75</text>
<text x="510.4" y="297.2" transform="rotate(-90 510.4 297.2)">17.00</text>
<text x="54.2" y="305.4" transform="rotate(-31 54.2 305.4)">R77.50</text>
<text x="71" y="302.2" transform="rotate(-20 71 302.2)">8.67</text>
<text x="335.1" y="304.4">10.00</text>
<text x="456.4" y="303.1" transform="rotate(33 456.4 303.1)">R97.50</text>
<text x="86.4" y="309.7" transform="rotate(-45 86.4 309.7)">R30.00</text>
<text x="313" y="311.5" transform="rotate(-90 313 311.5)">28.00</text>
<text x="319" y="306.2" transform="rotate(-90 319 306.2)">13.35</text>
<text x="341.2" y="310.4">19.00</text>
<text x="378.6" y="307.6">6.00</text>
<text x="418" y="310.4">15.00</text>
<text x="486.4" y="309.2" transform="rotate(-90 486.4 309.2)">22.50</text>
<text x="66.8" y="312" transform="rotate(-30 66.8 312)">28.00</text>
<text x="337.1" y="316.4">20.50</text>
<text x="418" y="316.4">34.87</text>
<text x="464.4" y="316.4">5.00</text>
<text x="492.3" y="312.7" transform="rotate(-90 492.3 312.7)">40.00</text>
<text x="498.4" y="314.7" transform="rotate(-90 498.4 314.7)">10.00</text>
<text x="327.1" y="322.4">40.00</text>
<text x="414.6" y="322.4">113.00</text>
<text x="463" y="322.4">19.45</text>
<text x="84.1" y="329.1" transform="rotate(-60 84.1 329.1)">R20.00</text>
<text x="125.2" y="328.4">40.00</text>
<text x="311.1" y="328.4">10.00</text>
<text x="102.9" y="334.9">155.00</text>
<text x="332.4" y="334.4">80.00</text>
<text x="67.2" y="337.6" transform="rotate(-51 67.2 337.6)">18.00</text>
<text x="346.9" y="340.4">207.00</text>
<text x="351.2" y="346.4">365.13</text>
</g>
<g font-size="3.4">
<text x="477.2" y="381.9">TITLE:</text>
<text x="478.1" y="404">SIZE</text>
<text x="486.9" y="404">DWG. NO.</text>
<text x="535.9" y="404.1">REV</text>
<text x="478.2" y="417.6">SCALE: 1:5</text>
<text x="497.1" y="417.7">WEIGHT:</text>
<text x="523.9" y="417.6">SHEET 1 OF 1</text>
</g>
<text font-size="2.4" x="399.2" y="372.1">UNLESS OTHERWISE SPECIFIED:</text>
<g font-size="2.2">
<text x="398.9" y="377.7">DIMENSIONS ARE IN INCHES</text>
<text x="434.2" y="377.3">DRAWN</text>
<text x="454.8" y="372.5">NAME</text>
<text x="467.3" y="372.6">DATE</text>
<text x="398.9" y="380.3">TOLERANCES:</text>
<text x="398.9" y="383">FRACTIONAL</text>
<text x="434.3" y="382.2">CHECKED</text>
<text x="398.9" y="385.6">ANGULAR: MACH</text>
<text x="398.9" y="388.3">TWO PLACE DECIMAL</text>
<text x="421.9" y="385.6">BEND</text>
<text x="434.2" y="386.8">ENG APPR.</text>
<text x="398.9" y="390.9">THREE PLACE DECIMAL</text>
<text x="434.3" y="391.6">MFG APPR.</text>
<text x="434.3" y="396.3">Q.A.</text>
<text x="434.3" y="400.5">COMMENTS:</text>
</g>
<g font-size="2.1">
<text x="354.9" y="411.6">NEXT ASSY</text>
<text x="380.3" y="411.6">USED ON</text>
<text x="366.3" y="417.4">APPLICATION</text>
<text x="402.5" y="417.5">DO NOT SCALE DRAWING</text>
</g>
<g font-size="2">
<text x="310.9" y="398.8">PROPRIETARY AND CONFIDENTIAL</text>
<text x="398.6" y="396.5">INTERPRET GEOMETRIC</text>
<text x="398.6" y="399">TOLERANCING PER:</text>
<text x="307.2" y="402.4">THE INFORMATION CONTAINED IN THIS</text>
<text x="307.2" y="404.9">DRAWING IS THE SOLE PROPERTY OF</text>
<text x="307.2" y="407.5">&lt;INSERT COMPANY NAME HERE&gt;. ANY</text>
<text x="398.5" y="402.6">MATERIAL</text>
<text x="307.2" y="410">REPRODUCTION IN PART OR AS A WHOLE</text>
<text x="307.2" y="412.5">WITHOUT THE WRITTEN PERMISSION OF</text>
<text x="398.5" y="409.4">FINISH</text>
<text x="307.2" y="415">&lt;INSERT COMPANY NAME HERE&gt; IS</text>
<text x="307.2" y="417.6">PROHIBITED.</text>
</g>
</svg>
